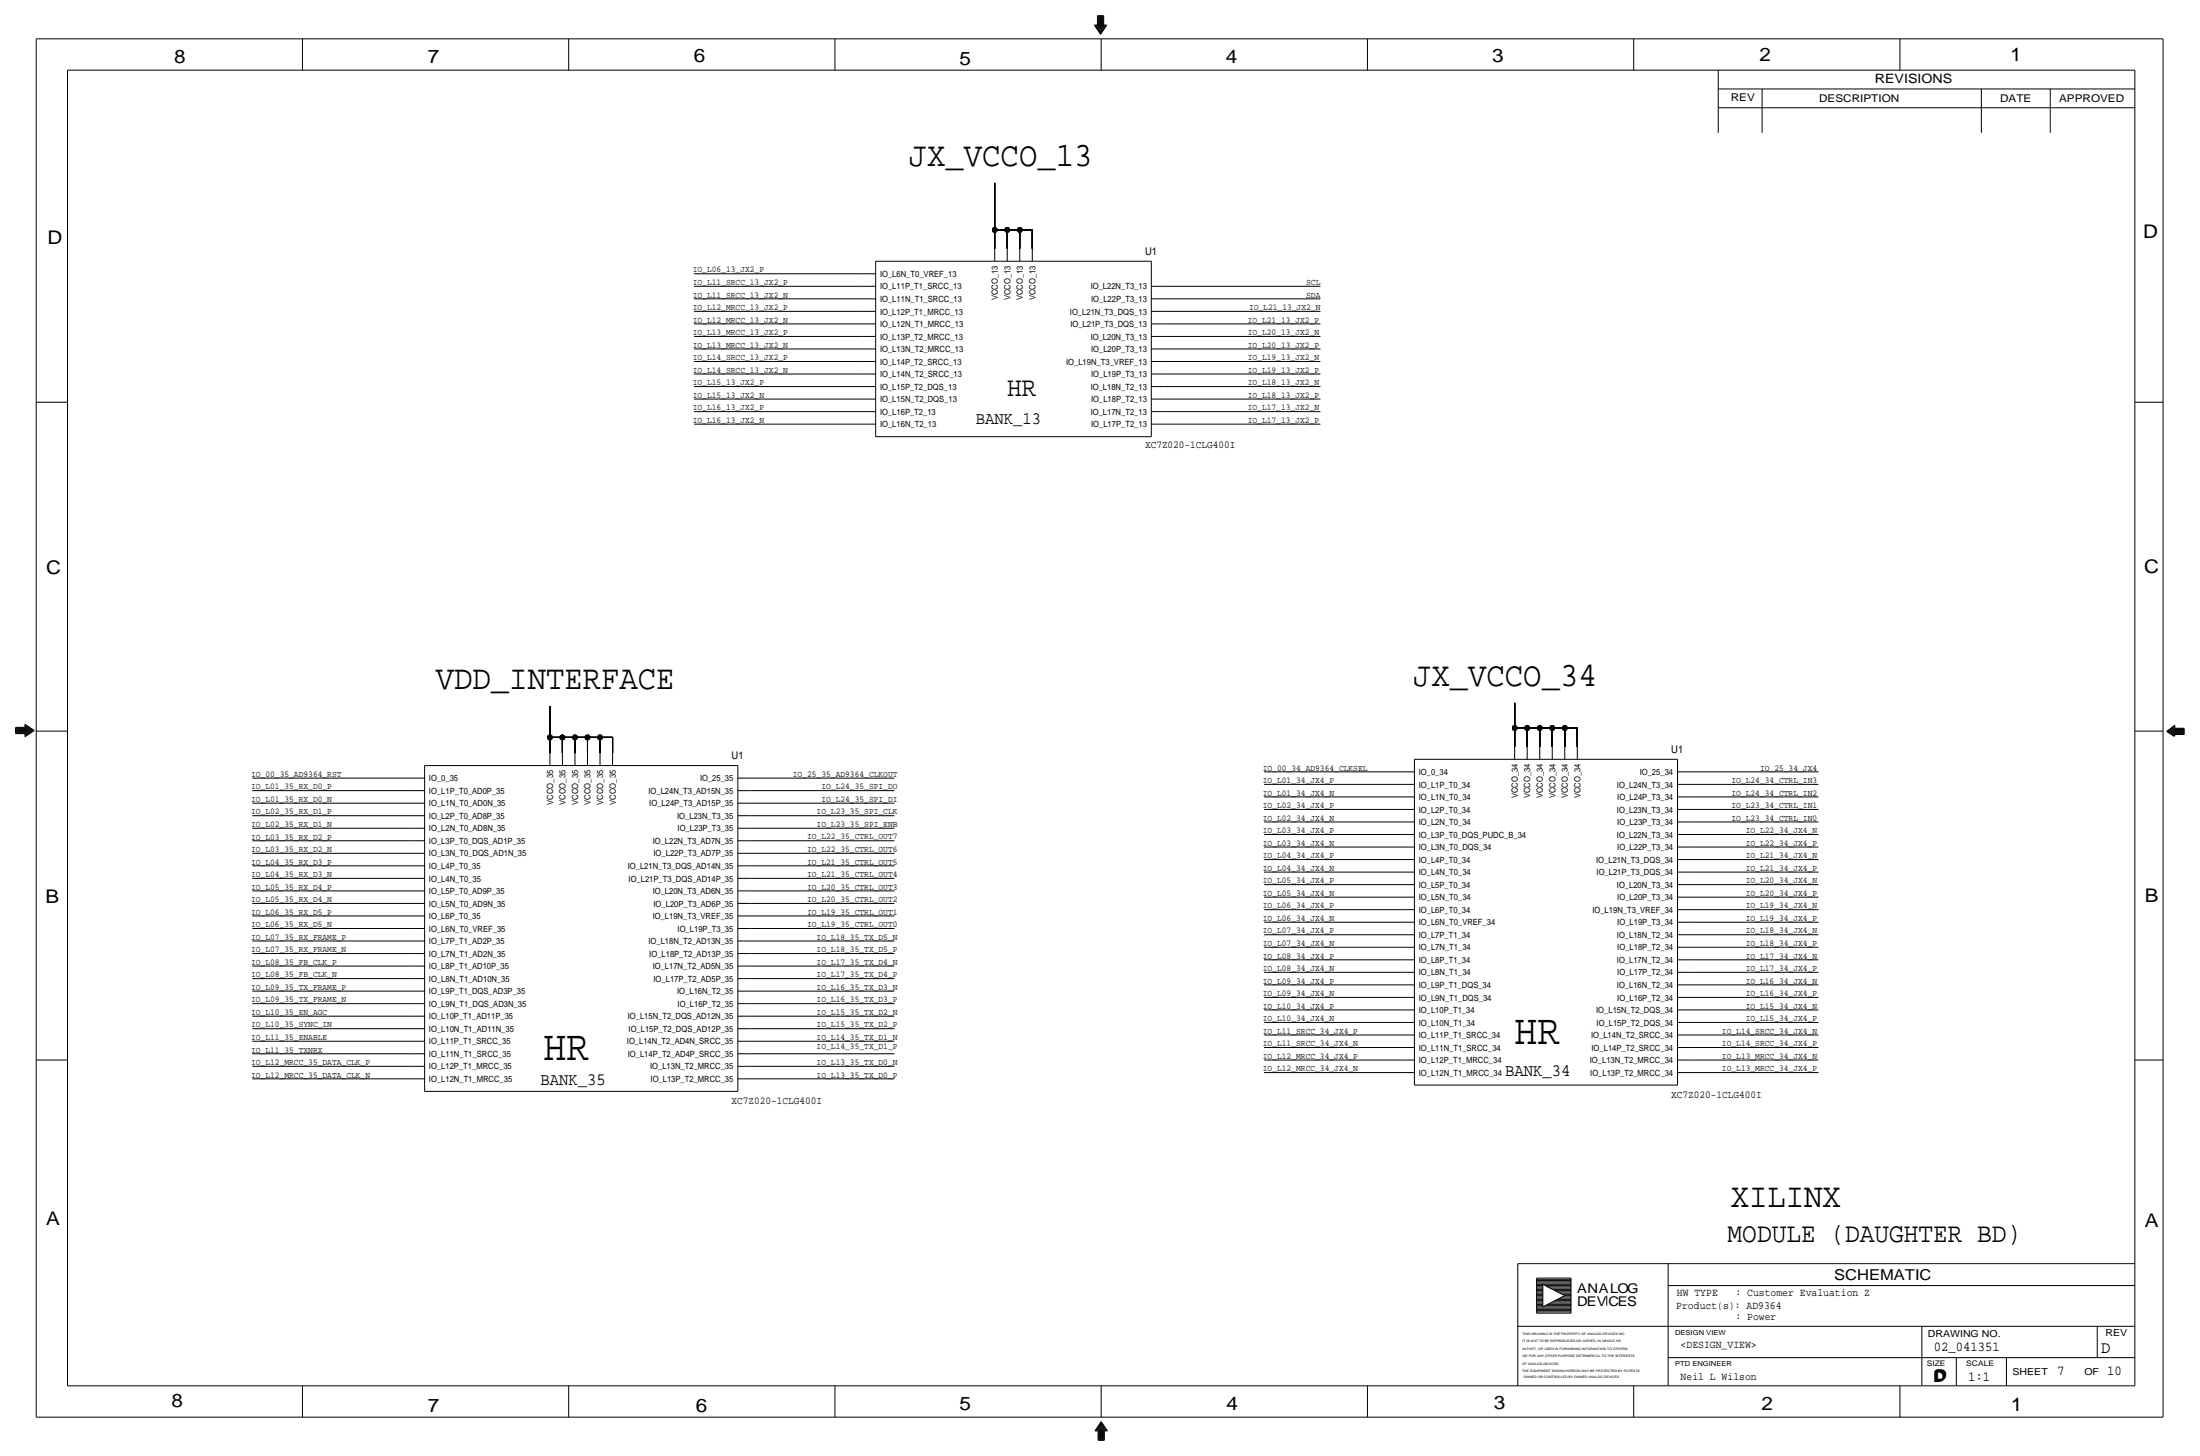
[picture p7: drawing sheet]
<svg xmlns="http://www.w3.org/2000/svg" width="892mm" height="590mm" viewBox="0 0 892 590" stroke-linecap="round" stroke-linejoin="round" font-family="sans-serif">
<!-- layer: Nets -->
<g fill="none" stroke="#000" stroke-width=".41">
<path d="M403.3 74.2v19zM403.3 93.2v7.6zM403.3 93.2h5.1zM408.4 93.2v7.6zM408.4 93.2h5.1zM413.5 93.2v7.6zM413.5 93.2h5zM418.5 93.2v7.6zM281.4 111h68.6zM281.4 116.1h68.6zM471.9 116.1h63.5zM281.4 121.2h68.6z"/>
<path d="M281.4 131.3h68.6zM281.4 126.2h68.6zM281.4 136.4h68.6zM471.9 136.4h63.5zM471.9 126.2h63.5zM471.9 131.3h63.5zM471.9 121.2h63.5zM281.4 141.5h68.6zM281.4 151.6h68.6zM281.4 146.6h68.6zM281.4 156.7h68.6zM471.9 156.7h63.5z"/>
<path d="M471.9 146.6h63.5zM471.9 151.6h63.5zM471.9 141.5h63.5zM281.4 161.8h68.6zM281.4 172h68.6zM281.4 166.9h68.6zM471.9 166.9h63.5zM471.9 172h63.5zM471.9 161.8h63.5zM223 286.3v12.7zM223 299v6.3zM223 299h5z"/>
<path d="M228 299h5.1zM228 299v6.3zM233.1 299v6.3zM233.1 299h5.1zM238.2 299h5.1zM238.2 299v6.3zM243.3 299v6.3zM243.3 299h5.1zM248.4 299v6.3zM614.1 295.1h5.1zM614.1 285v10.1zM614.1 295.1v7.7z"/>
<path d="M619.2 295.1v7.7zM619.2 295.1h5.1zM624.3 295.1v7.7zM624.3 295.1h5.1zM629.4 295.1v7.7zM629.4 295.1h5zM634.4 295.1v7.7zM634.4 295.1h5.1zM639.5 295.1v7.7zM102.3 315.5h64.8zM304.2 315.5h58.5zM512.5 318h55.9z"/>
<path d="M512.5 312.9h55.9zM685.2 312.9h52.1zM685.2 318h52.1zM102.3 330.7h64.8zM102.3 335.8h64.8zM102.3 325.6h64.8zM102.3 320.5h64.8zM304.2 320.5h58.5zM304.2 325.6h58.5zM304.2 330.7h58.5zM304.2 335.8h58.5zM512.5 323.1h55.9z"/>
<path d="M512.5 333.2h55.9zM512.5 328.2h55.9zM512.5 338.3h55.9zM685.2 338.3h52.1zM685.2 323.1h52.1zM685.2 328.2h52.1zM685.2 333.2h52.1zM102.3 356.1h64.8zM102.3 351h64.8zM102.3 345.9h64.8zM102.3 340.9h64.8zM304.2 340.9h58.5z"/>
<path d="M304.2 345.9h58.5zM304.2 351h58.5zM304.2 356.1h58.5zM512.5 343.4h55.9zM512.5 353.6h55.9zM512.5 348.5h55.9zM512.5 358.6h55.9zM685.2 358.6h52.1zM685.2 348.5h52.1zM685.2 353.6h52.1zM685.2 343.4h52.1zM102.3 371.3h64.8z"/>
<path d="M102.3 361.2h64.8zM102.3 376.4h64.8zM102.3 366.3h64.8zM304.2 361.2h58.5zM304.2 366.3h58.5zM304.2 371.3h58.5zM304.2 376.4h58.5zM512.5 363.7h55.9zM512.5 373.9h55.9zM512.5 368.8h55.9zM512.5 379h55.9zM685.2 379h52.1z"/>
<path d="M685.2 368.8h52.1zM685.2 373.9h52.1zM685.2 363.7h52.1zM102.3 396.7h64.8zM102.3 386.6h64.8zM102.3 391.7h64.8zM102.3 381.5h64.8zM304.2 381.5h58.5zM304.2 386.6h58.5zM304.2 391.7h58.5zM304.2 396.7h58.5zM512.5 384h55.9z"/>
<path d="M512.5 394.2h55.9zM512.5 389.1h55.9zM512.5 399.3h55.9zM685.2 399.3h52.1zM685.2 389.1h52.1zM685.2 394.2h52.1zM685.2 384h52.1zM102.3 417.1h64.8zM102.3 412h64.8zM102.3 406.9h64.8zM102.3 401.8h64.8zM304.2 401.8h58.5z"/>
<path d="M304.2 406.9h58.5zM304.2 412h58.5zM304.2 417.1h58.5zM512.5 404.4h55.9zM512.5 414.5h55.9zM512.5 409.4h55.9zM512.5 419.6h55.9zM685.2 419.6h52.1zM685.2 409.4h52.1zM685.2 414.5h52.1zM685.2 404.4h52.1zM102.3 437.4h64.8z"/>
<path d="M102.3 432.3h64.8zM102.3 427.2h64.8zM102.3 422.1h64.8zM304.2 422.1h58.5zM304.2 427.2h58.5zM304.2 432.3h58.5zM304.2 437.4h58.5zM512.5 424.7h55.9zM512.5 434.8h55.9zM512.5 429.8h55.9zM685.2 429.8h52.1zM685.2 434.8h52.1z"/>
<path d="M685.2 424.7h52.1z"/>
</g>
<g fill="#000" stroke="#000" stroke-width=".41">
<circle cx="403.3" cy="93.2" r="1.07"/>
<circle cx="408.4" cy="93.2" r="1.07"/>
<circle cx="413.5" cy="93.2" r="1.07"/>
<circle cx="223" cy="299" r="1.07"/>
<circle cx="228" cy="299" r="1.07"/>
<circle cx="233.1" cy="299" r="1.07"/>
<circle cx="238.2" cy="299" r="1.07"/>
<circle cx="243.3" cy="299" r="1.07"/>
<circle cx="614.1" cy="295.1" r="1.07"/>
<circle cx="619.2" cy="295.1" r="1.07"/>
<circle cx="624.3" cy="295.1" r="1.07"/>
<circle cx="629.4" cy="295.1" r="1.07"/>
<circle cx="634.4" cy="295.1" r="1.07"/>
</g>
<!-- layer: Components -->
<g fill="none" stroke="#000" stroke-width=".41">
<path d="M350 116.1h5zM350 111h5zM355 105.9h111.8zM355 105.9v71.1zM403.3 100.8v5.1zM408.4 100.8v5.1zM413.5 100.8v5.1zM418.5 100.8v5.1zM466.8 105.9v71.1zM466.8 116.1h5.1zM350 136.4h5zM350 131.3h5z"/>
<path d="M350 126.2h5zM350 121.2h5zM466.8 121.2h5.1zM466.8 126.2h5.1zM466.8 131.3h5.1zM466.8 136.4h5.1zM350 156.7h5zM350 151.6h5zM350 146.6h5zM350 141.5h5zM466.8 141.5h5.1zM466.8 146.6h5.1z"/>
<path d="M466.8 151.6h5.1zM466.8 156.7h5.1zM350 172h5zM350 166.9h5zM350 161.8h5zM355 177h111.8zM466.8 161.8h5.1zM466.8 166.9h5.1zM466.8 172h5.1zM167.1 315.5h5.1zM172.2 310.4h127zM172.2 310.4v132.1z"/>
<path d="M223 305.3v5.1zM228 305.3v5.1zM233.1 305.3v5.1zM238.2 305.3v5.1zM243.3 305.3v5.1zM248.4 305.3v5.1zM299.2 310.4v132.1zM299.2 315.5h5zM568.4 318h5.1zM568.4 312.9h5.1zM573.5 307.8h106.7zM573.5 307.8v132.1z"/>
<path d="M614.1 302.8v5zM619.2 302.8v5zM624.3 302.8v5zM629.4 302.8v5zM634.4 302.8v5zM639.5 302.8v5zM680.2 307.8v132.1zM680.2 312.9h5zM680.2 318h5zM167.1 335.8h5.1zM167.1 330.7h5.1zM167.1 325.6h5.1z"/>
<path d="M167.1 320.5h5.1zM299.2 320.5h5zM299.2 325.6h5zM299.2 330.7h5zM299.2 335.8h5zM568.4 338.3h5.1zM568.4 333.2h5.1zM568.4 328.2h5.1zM568.4 323.1h5.1zM680.2 323.1h5zM680.2 328.2h5zM680.2 333.2h5z"/>
<path d="M680.2 338.3h5zM167.1 356.1h5.1zM167.1 351h5.1zM167.1 345.9h5.1zM167.1 340.9h5.1zM299.2 340.9h5zM299.2 345.9h5zM299.2 351h5zM299.2 356.1h5zM568.4 358.6h5.1zM568.4 353.6h5.1zM568.4 348.5h5.1z"/>
<path d="M568.4 343.4h5.1zM680.2 343.4h5zM680.2 348.5h5zM680.2 353.6h5zM680.2 358.6h5zM167.1 376.4h5.1zM167.1 371.3h5.1zM167.1 366.3h5.1zM167.1 361.2h5.1zM299.2 361.2h5zM299.2 366.3h5zM299.2 371.3h5z"/>
<path d="M299.2 376.4h5zM568.4 379h5.1zM568.4 373.9h5.1zM568.4 368.8h5.1zM568.4 363.7h5.1zM680.2 363.7h5zM680.2 368.8h5zM680.2 373.9h5zM680.2 379h5zM167.1 396.7h5.1zM167.1 391.7h5.1zM167.1 386.6h5.1z"/>
<path d="M167.1 381.5h5.1zM299.2 381.5h5zM299.2 386.6h5zM299.2 391.7h5zM299.2 396.7h5zM568.4 399.3h5.1zM568.4 394.2h5.1zM568.4 389.1h5.1zM568.4 384h5.1zM680.2 384h5zM680.2 389.1h5zM680.2 394.2h5z"/>
<path d="M680.2 399.3h5zM167.1 417.1h5.1zM167.1 412h5.1zM167.1 406.9h5.1zM167.1 401.8h5.1zM299.2 401.8h5zM299.2 406.9h5zM299.2 412h5zM299.2 417.1h5zM568.4 419.6h5.1zM568.4 414.5h5.1zM568.4 409.4h5.1z"/>
<path d="M568.4 404.4h5.1zM680.2 404.4h5zM680.2 409.4h5zM680.2 414.5h5zM680.2 419.6h5zM167.1 437.4h5.1zM167.1 432.3h5.1zM167.1 427.2h5.1zM167.1 422.1h5.1zM299.2 422.1h5zM299.2 427.2h5zM299.2 432.3h5z"/>
<path d="M299.2 437.4h5zM568.4 434.8h5.1zM568.4 429.8h5.1zM568.4 424.7h5.1zM573.5 439.9h106.7zM680.2 424.7h5zM680.2 429.8h5zM680.2 434.8h5zM172.2 442.5h127z"/>
</g>
<!-- layer: Page Border and Title Block -->
<g fill="none" stroke="#000" stroke-width=".41">
<path d="M14.7 15.7v558.8zM14.7 15.7h862.3zM122.6 15.7v12.7zM230.6 15.7v12.7zM338.5 15.7v12.7zM443.7 10.2h1.3zM443.7 10.2l2.5 3.8zM444.2 10.4h1zM444.2 10.4l2 3.1zM444.7 10.7l1.5 2.3zM444.7 10.7h.8zM445 6.4h2.5z"/>
<path d="M445 6.4v3.8zM445.2 6.6v3.8zM445.2 6.6h2zM445.2 10.9h.5zM445.2 10.9l1 1.5zM445.5 6.9v3.8zM445.5 6.9h1.5zM445.7 11.2l.5 .7zM445.7 11.2h.3zM445.7 7.1v3.8zM445.7 7.1h1zM446 7.4v3.8z"/>
<path d="M446 7.4h.5zM446.2 7.6v4.1zM446.5 11.2h.2zM446.5 7.4v3.8zM446.5 15.7v12.7zM446.7 10.9h.5zM446.7 11.2l-.5 .7zM446.7 7.1v3.8zM447 10.7h.8zM447 6.9v3.8zM447.2 10.4h1.1zM447.2 6.6v3.8z"/>
<path d="M447.2 10.9l-1 1.5zM447.5 10.2h1.3zM447.5 6.4v3.8zM447.8 10.7l-1.6 2.3zM448.3 10.4l-2.1 3.1zM448.8 10.2l-2.6 3.8zM554.4 15.7v12.7zM662.4 15.7v12.7zM770.3 15.7v12.7zM877 15.7v558.8zM27.4 28.4h838.2zM27.4 28.4v533.4z"/>
<path d="M696.7 36.1h168.9zM696.7 28.4v25.4zM714.5 36.1v17.7zM803.4 36.1v17.7zM831.3 36.1v17.7zM865.6 28.4v533.4zM696.7 43.7h168.9zM14.7 163.1h12.7zM865.6 163.1h11.4zM6.3 294.9h3.8zM6.3 294.9v2.5zM6.3 297.4h3.8z"/>
<path d="M6.6 297.2h3.8zM6.6 295.1v2.1zM6.6 295.1h3.8zM6.8 295.4v1.5zM6.8 295.4h3.8zM6.8 296.9h3.8zM7.1 296.7h3.8zM7.1 295.7v1zM7.1 295.7h3.8zM7.3 296.4h3.8zM7.3 295.9v.5zM7.3 295.9h3.8z"/>
<path d="M7.6 296.2h4zM10.1 297.4v1.3zM10.1 298.7l3.8-2.5zM10.1 293.6v1.3zM10.1 293.6l3.8 2.6zM10.4 298.2l3-2zM10.4 297.2v1zM10.4 294.1v1zM10.4 294.1l3 2.1zM10.6 297.7l2.3-1.5zM10.6 296.9v.8zM10.6 294.6v.8z"/>
<path d="M10.6 294.6l2.3 1.6zM10.9 295.1v.6zM10.9 295.1l1.5 1.1zM10.9 296.7v.5zM10.9 297.2l1.5-1zM11.1 296.7l.8-.5zM11.1 295.7v.2zM11.1 295.7l.8 .5zM11.1 296.4v.3zM14.7 296.4h12.7zM865.6 296.4h11.4zM878.5 296.5l3-2z"/>
<path d="M878.5 296.5l3 2.1zM878.7 296.5l3.1-2.5zM878.7 296.5l3.1 1.8zM879 296.5l2.3 1.5zM879 296.5l2.3-1.5zM879.5 296.5l1.5-1zM879.5 296.5l1.5 1zM880 296.5l.8-.5zM880 296.5l.8 .5zM880.3 296.5h4zM880.8 296.8h3.8zM880.8 296.3h3.8z"/>
<path d="M880.8 296v.3zM880.8 296.8v.2zM881 297h3.8zM881 296h3.8zM881 295.5v.5zM881 297v.5zM881.3 295.8h3.8zM881.3 295v.8zM881.3 297.3v.7zM881.3 297.3h3.8zM881.5 295.5h3.8zM881.5 294.5v1z"/>
<path d="M881.5 297.5v1.1zM881.5 297.5h3.8zM881.8 297.8h3.8zM881.8 297.8v.5zM881.8 294v1.2zM881.8 295.2h3.8zM884.6 296.3v.5zM884.8 296v1zM885.1 295.8v1.5zM885.3 295.5v2zM885.6 295.2v2.6zM14.7 429.8h12.7z"/>
<path d="M865.6 429.8h11.4zM615.4 512.3v49.5zM615.4 512.3h250.2zM623 518.2h14zM623 518.7h14zM623 519.7h14zM623 519.2h14zM623 518.2v14.2zM637 518.2v14.2zM676.4 512.3v49.5zM615.4 537.7h250.2zM623 528.3h2.6z"/>
<path d="M623 529.3h2.6zM623 529.8h14zM623 520.7h14zM623 532.4h14zM623 531.9h14zM623 531.4h14zM623 530.4h14zM623 530.9h14zM623 526.3h2.6zM623 525.3h2.6zM623 527.3h2.6zM623 525.8h2.6z"/>
<path d="M623 527.8h2.6zM623 528.8h2.6zM623 526.8h2.6zM623 523.2h2.6zM623 524.8h2.6zM623 523.7h2.6zM623 522.7h2.6zM623 524.3h2.6zM623 521.7h2.6zM623 521.2h2.6zM623 522.2h2.6zM623 520.2h14z"/>
<path d="M625.6 529.8l8.8-4.5zM625.6 520.7v9.1zM625.6 520.7l8.8 4.6zM626.6 529.3h10.4zM626.6 521.2h10.4zM627.3 521.7h9.7zM627.6 528.8h9.4zM628.3 522.2h8.7zM628.6 528.3h8.4zM629.6 527.8h7.4zM629.6 522.7h7.4zM630.4 527.3h6.6z"/>
<path d="M630.4 523.2h6.6zM631.4 523.7h5.6zM631.4 526.8h5.6zM632.4 526.3h4.6zM632.4 524.3h4.6zM633.4 525.8h3.6zM633.4 524.8h3.6zM634.4 525.3h2.6zM651.5 525.3v4zM676.4 521.2h189.2zM779.2 537.7v23.9zM850.3 537.7v12.7z"/>
<path d="M676.4 550.4h189.2zM793.2 550.4v11.2zM813.5 550.4v11.4zM14.7 574.5h862.3zM27.4 561.8h838.2zM122.6 561.8v12.7zM230.6 561.8v12.7zM338.5 561.8v12.7zM444.4 579.9h1.1zM445 579.6h.7zM445.5 579.9v3.8zM445.5 579.4h.5z"/>
<path d="M445.7 579.6v3.8zM446 579.1h.2zM446 579.4v3.8zM446.2 579.1v3.8zM446.5 576.8l-2.1 3.1zM446.5 577.9l-1 1.5zM446.5 561.8v12.7zM446.5 576.3l-2.6 3.8zM446.5 576.8l2 3.1zM446.5 577.3l1.5 2.3zM446.5 578.6v4.1zM446.5 578.4l.5 .7z"/>
<path d="M446.5 577.9l1 1.5zM446.5 577.3l-1.5 2.3zM446.5 578.4l-.5 .7zM446.5 576.3l2.5 3.8zM446.7 579.1h.3zM446.7 579.1v3.8zM447 579.4h.5zM447 579.4v3.8zM447.2 579.6v3.8zM447.2 579.6h.8zM447.5 579.9v3.8zM447.5 579.9h1z"/>
<path d="M554.4 561.8v12.7zM662.4 561.8v12.7zM770.3 561.8v12.7zM443.9 580.1h1.3zM445.2 583.9h2.6zM445.2 580.1v3.8zM445.5 583.7h2zM445.7 583.4h1.5zM446 583.2h1zM446.2 582.9h.5zM447.8 580.1v3.8zM447.8 580.1h1.2z"/>
</g>
<g font-size="17.4">
<text x="614.1" y="423.4">HR</text>
<text x="220.4" y="429.8">HR</text>
</g>
<g font-size="13.9">
<text x="368.5" y="67.3">JX_VCCO_13</text>
<text x="176.7" y="279.4">VDD_INTERFACE</text>
<text x="573" y="278.1">JX_VCCO_34</text>
<text x="701.8" y="489.5">XILINX</text>
</g>
<g font-size="11.1">
<text x="408.4" y="160.5">HR</text>
<text x="700.5" y="503.4">MODULE (DAUGHTER BD)</text>
</g>
<g font-size="7.6">
<text x="70.6" y="25.4">8</text>
<text x="173.4" y="25.4">7</text>
<text x="281.4" y="25.1">6</text>
<text x="389.1" y="26.2">5</text>
<text x="497" y="25.4">4</text>
<text x="605" y="25.1">3</text>
<text x="713.4" y="24.9">2</text>
<text x="815" y="24.9">1</text>
<text x="19.3" y="98.8">D</text>
<text x="868.9" y="96.5">D</text>
<text x="18.8" y="232.7">C</text>
<text x="869.4" y="232.1">C</text>
<text x="869.6" y="365.8">B</text>
<text x="18.5" y="366">B</text>
<text x="18.8" y="496.8">A</text>
<text x="869.6" y="497.6">A</text>
<text x="69.6" y="570.5">8</text>
<text x="173.4" y="572.3">7</text>
<text x="282.2" y="572.3">6</text>
<text x="389.1" y="571.7">5</text>
<text x="497.3" y="571.5">4</text>
<text x="605.7" y="571.2">3</text>
<text x="714.2" y="571.5">2</text>
<text x="815.3" y="572">1</text>
</g>
<g font-size="7.1">
<text x="395.7" y="172">BANK_13</text>
<text x="610.3" y="436.1">BANK_34</text>
<text x="219.2" y="439.9">BANK_35</text>
</g>
<text font-size="7" x="851.9" y="548.4">D</text>
<g font-size="6.1">
<text x="743.7" y="518.9">SCHEMATIC</text>
<text x="783.8" y="560.3">D</text>
<text x="784.3" y="559.8">D</text>
</g>
<g font-size="5.6">
<text x="784" y="547.9">02_041351</text>
<text x="834.1" y="557.5">7</text>
<text x="854.4" y="557.5">10</text>
<text x="798" y="560.1">1:1</text>
</g>
<g font-size="5.4">
<text x="639.5" y="524.2">ANALOG</text>
<text x="639.5" y="529.3">DEV</text>
<text x="652.1" y="529.3">CES</text>
</g>
<text font-size="5.2" x="760.2" y="33.5">REVISIONS</text>
<g font-size="4.4">
<text x="679.9" y="525.5">HW TYPE</text>
<text x="703.6" y="525.5">: Customer Evaluation Z</text>
<text x="679.7" y="530.9">Product(s): AD9364</text>
<text x="703.6" y="535.2">: Power</text>
<text x="681.4" y="546.6">&lt;DESIGN_VIEW&gt;</text>
<text x="681.4" y="559.3">Neil L Wilson</text>
</g>
<g font-size="4.3">
<text x="701.8" y="41.1">REV</text>
<text x="737.6" y="41.4">DESCRIPTION</text>
<text x="811" y="41.4">DATE</text>
<text x="834.8" y="41.4">APPROVED</text>
<text x="464.3" y="103.4">U1</text>
<text x="464.3" y="181.6">XC7Z020-1CLG400I</text>
<text x="677.6" y="305.3">U1</text>
<text x="296.6" y="307.8">U1</text>
<text x="296.6" y="447.5">XC7Z020-1CLG400I</text>
<text x="677.6" y="445">XC7Z020-1CLG400I</text>
</g>
<g font-size="3.9">
<text x="781.6" y="542.1">DRAWING NO.</text>
<text x="853.6" y="541.8">REV</text>
<text x="816" y="557.4">SHEET</text>
<text x="845.1" y="557.5">OF</text>
</g>
<g font-size="3.6">
<text x="280.9" y="110.5">IO_L06_13_JX2_P</text>
<text x="280.9" y="115.6">IO_L11_SRCC_13_JX2_P</text>
<text x="529.6" y="115.6">SCL</text>
<text x="280.9" y="125.7">IO_L12_MRCC_13_JX2_P</text>
<text x="280.9" y="120.6">IO_L11_SRCC_13_JX2_N</text>
<text x="506.4" y="125.7">IO_L21_13_JX2_N</text>
<text x="529.6" y="120.6">SDA</text>
<text x="280.9" y="130.8">IO_L12_MRCC_13_JX2_N</text>
<text x="505.9" y="130.8">IO_L21_13_JX2_P</text>
<text x="280.9" y="135.9">IO_L13_MRCC_13_JX2_P</text>
<text x="505.9" y="135.9">IO_L20_13_JX2_N</text>
<text x="280.9" y="141">IO_L13_MRCC_13_JX2_N</text>
<text x="505.9" y="141">IO_L20_13_JX2_P</text>
<text x="280.9" y="146">IO_L14_SRCC_13_JX2_P</text>
<text x="505.9" y="146.1">IO_L19_13_JX2_N</text>
<text x="280.9" y="151.1">IO_L14_SRCC_13_JX2_N</text>
<text x="505.9" y="151.1">IO_L19_13_JX2_P</text>
<text x="280.9" y="161.3">IO_L15_13_JX2_N</text>
<text x="280.9" y="156.2">IO_L15_13_JX2_P</text>
<text x="505.9" y="161.3">IO_L18_13_JX2_P</text>
<text x="505.9" y="156.2">IO_L18_13_JX2_N</text>
<text x="280.9" y="166.4">IO_L16_13_JX2_P</text>
<text x="505.9" y="166.4">IO_L17_13_JX2_N</text>
<text x="280.9" y="171.4">IO_L16_13_JX2_N</text>
<text x="505.9" y="171.4">IO_L17_13_JX2_P</text>
<text x="101.8" y="314.9">IO_00_35_AD9364_RST</text>
<text x="321.4" y="314.9">IO_25_35_AD9364_CLKOUT</text>
<text x="512" y="317.5">IO_L01_34_JX4_P</text>
<text x="512" y="312.4">IO_00_34_AD9364_CLKSEL</text>
<text x="702" y="317.5">IO_L24_34_CTRL_IN3</text>
<text x="713.6" y="312.4">IO_25_34_JX4</text>
<text x="101.8" y="320">IO_L01_35_RX_D0_P</text>
<text x="333" y="320">IO_L24_35_SPI_DO</text>
<text x="512" y="322.6">IO_L01_34_JX4_N</text>
<text x="702" y="322.6">IO_L24_34_CTRL_IN2</text>
<text x="101.8" y="325.1">IO_L01_35_RX_D0_N</text>
<text x="333" y="325.1">IO_L24_35_SPI_DI</text>
<text x="512" y="327.6">IO_L02_34_JX4_P</text>
<text x="702" y="327.6">IO_L23_34_CTRL_IN1</text>
<text x="101.8" y="335.3">IO_L02_35_RX_D1_N</text>
<text x="101.8" y="330.2">IO_L02_35_RX_D1_P</text>
<text x="331.1" y="330.2">IO_L23_35_SPI_CLK</text>
<text x="331.1" y="335.3">IO_L23_35_SPI_ENB</text>
<text x="512" y="332.7">IO_L02_34_JX4_N</text>
<text x="702" y="332.7">IO_L23_34_CTRL_IN0</text>
<text x="101.8" y="340.4">IO_L03_35_RX_D2_P</text>
<text x="327.2" y="340.4">IO_L22_35_CTRL_OUT7</text>
<text x="512" y="337.8">IO_L03_34_JX4_P</text>
<text x="707.8" y="337.8">IO_L22_34_JX4_N</text>
<text x="101.8" y="345.4">IO_L03_35_RX_D2_N</text>
<text x="327.2" y="345.4">IO_L22_35_CTRL_OUT6</text>
<text x="512" y="348">IO_L04_34_JX4_P</text>
<text x="512" y="342.9">IO_L03_34_JX4_N</text>
<text x="707.8" y="342.9">IO_L22_34_JX4_P</text>
<text x="707.8" y="348">IO_L21_34_JX4_N</text>
<text x="101.8" y="350.5">IO_L04_35_RX_D3_P</text>
<text x="327.2" y="350.5">IO_L21_35_CTRL_OUT5</text>
<text x="512" y="353.1">IO_L04_34_JX4_N</text>
<text x="707.8" y="353.1">IO_L21_34_JX4_P</text>
<text x="101.8" y="355.6">IO_L04_35_RX_D3_N</text>
<text x="327.2" y="355.6">IO_L21_35_CTRL_OUT4</text>
<text x="512" y="358.1">IO_L05_34_JX4_P</text>
<text x="707.8" y="358.1">IO_L20_34_JX4_N</text>
<text x="101.8" y="360.7">IO_L05_35_RX_D4_P</text>
<text x="101.8" y="365.8">IO_L05_35_RX_D4_N</text>
<text x="327.2" y="360.7">IO_L20_35_CTRL_OUT3</text>
<text x="327.2" y="365.8">IO_L20_35_CTRL_OUT2</text>
<text x="512" y="363.2">IO_L05_34_JX4_N</text>
<text x="707.8" y="363.2">IO_L20_34_JX4_P</text>
<text x="101.8" y="370.8">IO_L06_35_RX_D5_P</text>
<text x="327.2" y="370.8">IO_L19_35_CTRL_OUT1</text>
<text x="512" y="368.3">IO_L06_34_JX4_P</text>
<text x="707.8" y="368.3">IO_L19_34_JX4_N</text>
<text x="101.8" y="375.9">IO_L06_35_RX_D5_N</text>
<text x="327.2" y="375.9">IO_L19_35_CTRL_OUT0</text>
<text x="512" y="373.4">IO_L06_34_JX4_N</text>
<text x="707.8" y="373.4">IO_L19_34_JX4_P</text>
<text x="101.8" y="381">IO_L07_35_RX_FRAME_P</text>
<text x="331.1" y="381">IO_L18_35_TX_D5_N</text>
<text x="512" y="383.5">IO_L07_34_JX4_N</text>
<text x="512" y="378.5">IO_L07_34_JX4_P</text>
<text x="707.8" y="378.5">IO_L18_34_JX4_N</text>
<text x="707.8" y="383.5">IO_L18_34_JX4_P</text>
<text x="101.8" y="386.1">IO_L07_35_RX_FRAME_N</text>
<text x="331.1" y="386.1">IO_L18_35_TX_D5_P</text>
<text x="512" y="388.6">IO_L08_34_JX4_P</text>
<text x="707.8" y="388.6">IO_L17_34_JX4_N</text>
<text x="101.8" y="391.2">IO_L08_35_FB_CLK_P</text>
<text x="331.1" y="391.2">IO_L17_35_TX_D4_N</text>
<text x="512" y="393.7">IO_L08_34_JX4_N</text>
<text x="707.8" y="393.7">IO_L17_34_JX4_P</text>
<text x="101.8" y="401.3">IO_L09_35_TX_FRAME_P</text>
<text x="101.8" y="396.2">IO_L08_35_FB_CLK_N</text>
<text x="331.1" y="396.2">IO_L17_35_TX_D4_P</text>
<text x="331.1" y="401.3">IO_L16_35_TX_D3_N</text>
<text x="512" y="398.8">IO_L09_34_JX4_P</text>
<text x="707.8" y="398.8">IO_L16_34_JX4_N</text>
<text x="101.8" y="406.4">IO_L09_35_TX_FRAME_N</text>
<text x="331.1" y="406.4">IO_L16_35_TX_D3_P</text>
<text x="512" y="403.9">IO_L09_34_JX4_N</text>
<text x="707.8" y="403.9">IO_L16_34_JX4_P</text>
<text x="101.8" y="411.5">IO_L10_35_EN_AGC</text>
<text x="331.1" y="411.5">IO_L15_35_TX_D2_N</text>
<text x="512" y="408.9">IO_L10_34_JX4_P</text>
<text x="707.8" y="408.9">IO_L15_34_JX4_N</text>
<text x="101.8" y="416.6">IO_L10_35_SYNC_IN</text>
<text x="331.1" y="416.6">IO_L15_35_TX_D2_P</text>
<text x="512" y="419.1">IO_L11_SRCC_34_JX4_P</text>
<text x="512" y="414">IO_L10_34_JX4_N</text>
<text x="698.2" y="419.1">IO_L14_SRCC_34_JX4_N</text>
<text x="707.8" y="414">IO_L15_34_JX4_P</text>
<text x="101.8" y="421.7">IO_L11_35_ENABLE</text>
<text x="331.1" y="421.7">IO_L14_35_TX_D1_N</text>
<text x="331.1" y="425.5">IO_L14_35_TX_D1_P</text>
<text x="512" y="424.2">IO_L11_SRCC_34_JX4_N</text>
<text x="698.2" y="424.2">IO_L14_SRCC_34_JX4_P</text>
<text x="101.8" y="431.8">IO_L12_MRCC_35_DATA_CLK_P</text>
<text x="101.8" y="426.7">IO_L11_35_TXNRX</text>
<text x="331.1" y="431.8">IO_L13_35_TX_D0_N</text>
<text x="512" y="429.3">IO_L12_MRCC_34_JX4_P</text>
<text x="698.2" y="429.3">IO_L13_MRCC_34_JX4_N</text>
<text x="101.8" y="436.9">IO_L12_MRCC_35_DATA_CLK_N</text>
<text x="331.1" y="436.9">IO_L13_35_TX_D0_P</text>
<text x="512" y="434.4">IO_L12_MRCC_34_JX4_N</text>
<text x="698.2" y="434.4">IO_L13_MRCC_34_JX4_P</text>
</g>
<g font-size="3.5">
<text x="356.8" y="112.3">IO_L6N_T0_VREF_13</text>
<text x="356.8" y="117.3">IO_L11P_T1_SRCC_13</text>
<text x="442.2" y="117.3">IO_L22N_T3_13</text>
<text x="356.8" y="122.4">IO_L11N_T1_SRCC_13</text>
<text x="404.6" y="121.8" transform="rotate(-90 404.6 121.8)">VCCO_13</text>
<text x="409.7" y="121.8" transform="rotate(-90 409.7 121.8)">VCCO_13</text>
<text x="414.7" y="121.8" transform="rotate(-90 414.7 121.8)">VCCO_13</text>
<text x="419.8" y="121.8" transform="rotate(-90 419.8 121.8)">VCCO_13</text>
<text x="442.4" y="122.4">IO_L22P_T3_13</text>
<text x="356.8" y="127.5">IO_L12P_T1_MRCC_13</text>
<text x="433.8" y="127.5">IO_L21N_T3_DQS_13</text>
<text x="356.8" y="137.7">IO_L13P_T2_MRCC_13</text>
<text x="356.8" y="132.6">IO_L12N_T1_MRCC_13</text>
<text x="434" y="132.6">IO_L21P_T3_DQS_13</text>
<text x="442.2" y="137.7">IO_L20N_T3_13</text>
<text x="356.8" y="142.8">IO_L13N_T2_MRCC_13</text>
<text x="442.4" y="142.8">IO_L20P_T3_13</text>
<text x="356.8" y="147.8">IO_L14P_T2_SRCC_13</text>
<text x="432.3" y="147.8">IO_L19N_T3_VREF_13</text>
<text x="356.8" y="152.9">IO_L14N_T2_SRCC_13</text>
<text x="442.4" y="152.9">IO_L19P_T3_13</text>
<text x="356.8" y="158">IO_L15P_T2_DQS_13</text>
<text x="442.2" y="158">IO_L18N_T2_13</text>
<text x="356.8" y="163.1">IO_L15N_T2_DQS_13</text>
<text x="442.4" y="163.1">IO_L18P_T2_13</text>
<text x="356.8" y="173.2">IO_L16N_T2_13</text>
<text x="356.8" y="168.2">IO_L16P_T2_13</text>
<text x="442.2" y="168.2">IO_L17N_T2_13</text>
<text x="442.4" y="173.2">IO_L17P_T2_13</text>
<text x="173.9" y="316.7">IO_0_35</text>
<text x="283.8" y="316.7">IO_25_35</text>
<text x="575.3" y="314.2">IO_0_34</text>
<text x="664.8" y="314.2">IO_25_34</text>
<text x="173.9" y="321.8">IO_L1P_T0_AD0P_35</text>
<text x="262.9" y="321.8">IO_L24N_T3_AD15N_35</text>
<text x="575.3" y="319.3">IO_L1P_T0_34</text>
<text x="615.4" y="323.7" transform="rotate(-90 615.4 323.7)">VCCO_34</text>
<text x="620.5" y="323.7" transform="rotate(-90 620.5 323.7)">VCCO_34</text>
<text x="625.5" y="323.7" transform="rotate(-90 625.5 323.7)">VCCO_34</text>
<text x="630.6" y="323.7" transform="rotate(-90 630.6 323.7)">VCCO_34</text>
<text x="635.7" y="323.7" transform="rotate(-90 635.7 323.7)">VCCO_34</text>
<text x="640.8" y="323.7" transform="rotate(-90 640.8 323.7)">VCCO_34</text>
<text x="655.6" y="319.3">IO_L24N_T3_34</text>
<text x="173.9" y="326.9">IO_L1N_T0_AD0N_35</text>
<text x="224.2" y="326.2" transform="rotate(-90 224.2 326.2)">VCCO_35</text>
<text x="229.3" y="326.2" transform="rotate(-90 229.3 326.2)">VCCO_35</text>
<text x="234.4" y="326.2" transform="rotate(-90 234.4 326.2)">VCCO_35</text>
<text x="239.5" y="326.2" transform="rotate(-90 239.5 326.2)">VCCO_35</text>
<text x="244.6" y="326.2" transform="rotate(-90 244.6 326.2)">VCCO_35</text>
<text x="249.6" y="326.2" transform="rotate(-90 249.6 326.2)">VCCO_35</text>
<text x="263.3" y="326.9">IO_L24P_T3_AD15P_35</text>
<text x="575.3" y="329.4">IO_L2P_T0_34</text>
<text x="575.3" y="324.4">IO_L1N_T0_34</text>
<text x="655.6" y="329.4">IO_L23N_T3_34</text>
<text x="655.7" y="324.4">IO_L24P_T3_34</text>
<text x="173.9" y="332">IO_L2P_T0_AD8P_35</text>
<text x="274.6" y="332">IO_L23N_T3_35</text>
<text x="575.3" y="334.5">IO_L2N_T0_34</text>
<text x="655.7" y="334.5">IO_L23P_T3_34</text>
<text x="173.9" y="337.1">IO_L2N_T0_AD8N_35</text>
<text x="274.7" y="337.1">IO_L23P_T3_35</text>
<text x="575.3" y="339.6">IO_L3P_T0_DQS_PUDC_B_34</text>
<text x="655.6" y="339.6">IO_L22N_T3_34</text>
<text x="173.9" y="347.2">IO_L3N_T0_DQS_AD1N_35</text>
<text x="173.9" y="342.1">IO_L3P_T0_DQS_AD1P_35</text>
<text x="264.6" y="342.1">IO_L22N_T3_AD7N_35</text>
<text x="265" y="347.2">IO_L22P_T3_AD7P_35</text>
<text x="575.3" y="344.7">IO_L3N_T0_DQS_34</text>
<text x="655.7" y="344.7">IO_L22P_T3_34</text>
<text x="173.9" y="352.3">IO_L4P_T0_35</text>
<text x="254.5" y="352.2">IO_L21N_T3_DQS_AD14N_35</text>
<text x="575.3" y="349.8">IO_L4P_T0_34</text>
<text x="647.2" y="349.8">IO_L21N_T3_DQS_34</text>
<text x="173.9" y="357.4">IO_L4N_T0_35</text>
<text x="254.9" y="357.4">IO_L21P_T3_DQS_AD14P_35</text>
<text x="575.3" y="359.9">IO_L5P_T0_34</text>
<text x="575.3" y="354.8">IO_L4N_T0_34</text>
<text x="647.3" y="354.8">IO_L21P_T3_DQS_34</text>
<text x="655.6" y="359.9">IO_L20N_T3_34</text>
<text x="173.9" y="362.5">IO_L5P_T0_AD9P_35</text>
<text x="264.6" y="362.5">IO_L20N_T3_AD6N_35</text>
<text x="575.3" y="365">IO_L5N_T0_34</text>
<text x="655.7" y="365">IO_L20P_T3_34</text>
<text x="173.9" y="367.5">IO_L5N_T0_AD9N_35</text>
<text x="265" y="367.5">IO_L20P_T3_AD6P_35</text>
<text x="575.3" y="370.1">IO_L6P_T0_34</text>
<text x="645.6" y="370.1">IO_L19N_T3_VREF_34</text>
<text x="173.9" y="377.7">IO_L6N_T0_VREF_35</text>
<text x="173.9" y="372.6">IO_L6P_T0_35</text>
<text x="264.6" y="372.6">IO_L19N_T3_VREF_35</text>
<text x="274.7" y="377.7">IO_L19P_T3_35</text>
<text x="575.3" y="375.2">IO_L6N_T0_VREF_34</text>
<text x="655.7" y="375.2">IO_L19P_T3_34</text>
<text x="173.9" y="382.8">IO_L7P_T1_AD2P_35</text>
<text x="262.9" y="382.8">IO_L18N_T2_AD13N_35</text>
<text x="575.3" y="380.2">IO_L7P_T1_34</text>
<text x="655.6" y="380.2">IO_L18N_T2_34</text>
<text x="173.9" y="387.9">IO_L7N_T1_AD2N_35</text>
<text x="263.3" y="387.9">IO_L18P_T2_AD13P_35</text>
<text x="575.3" y="385.3">IO_L7N_T1_34</text>
<text x="655.7" y="385.3">IO_L18P_T2_34</text>
<text x="173.9" y="392.9">IO_L8P_T1_AD10P_35</text>
<text x="264.6" y="392.9">IO_L17N_T2_AD5N_35</text>
<text x="575.3" y="395.5">IO_L8N_T1_34</text>
<text x="575.3" y="390.4">IO_L8P_T1_34</text>
<text x="655.6" y="390.4">IO_L17N_T2_34</text>
<text x="655.7" y="395.5">IO_L17P_T2_34</text>
<text x="173.9" y="398">IO_L8N_T1_AD10N_35</text>
<text x="265" y="398">IO_L17P_T2_AD5P_35</text>
<text x="575.3" y="400.6">IO_L9P_T1_DQS_34</text>
<text x="655.6" y="400.6">IO_L16N_T2_34</text>
<text x="173.9" y="403.1">IO_L9P_T1_DQS_AD3P_35</text>
<text x="274.6" y="403.1">IO_L16N_T2_35</text>
<text x="575.3" y="405.6">IO_L9N_T1_DQS_34</text>
<text x="655.7" y="405.6">IO_L16P_T2_34</text>
<text x="173.9" y="413.3">IO_L10P_T1_AD11P_35</text>
<text x="173.9" y="408.2">IO_L9N_T1_DQS_AD3N_35</text>
<text x="254.5" y="413.3">IO_L15N_T2_DQS_AD12N_35</text>
<text x="274.7" y="408.2">IO_L16P_T2_35</text>
<text x="575.3" y="410.7">IO_L10P_T1_34</text>
<text x="647.2" y="410.7">IO_L15N_T2_DQS_34</text>
<text x="173.9" y="418.3">IO_L10N_T1_AD11N_35</text>
<text x="254.9" y="418.3">IO_L15P_T2_DQS_AD12P_35</text>
<text x="575.3" y="415.8">IO_L10N_T1_34</text>
<text x="647.3" y="415.8">IO_L15P_T2_DQS_34</text>
<text x="173.9" y="423.4">IO_L11P_T1_SRCC_35</text>
<text x="254.2" y="423.4">IO_L14N_T2_AD4N_SRCC_35</text>
<text x="575.3" y="426">IO_L11N_T1_SRCC_34</text>
<text x="575.3" y="420.9">IO_L11P_T1_SRCC_34</text>
<text x="645.1" y="420.9">IO_L14N_T2_SRCC_34</text>
<text x="645.3" y="426">IO_L14P_T2_SRCC_34</text>
<text x="173.9" y="428.5">IO_L11N_T1_SRCC_35</text>
<text x="254.5" y="428.5">IO_L14P_T2_AD4P_SRCC_35</text>
<text x="575.3" y="431">IO_L12P_T1_MRCC_34</text>
<text x="644.6" y="431">IO_L13N_T2_MRCC_34</text>
<text x="173.9" y="433.6">IO_L12P_T1_MRCC_35</text>
<text x="263.6" y="433.6">IO_L13N_T2_MRCC_35</text>
<text x="575.3" y="436.1">IO_L12N_T1_MRCC_34</text>
<text x="644.8" y="436.1">IO_L13P_T2_MRCC_34</text>
<text x="173.9" y="438.7">IO_L12N_T1_MRCC_35</text>
<text x="263.8" y="438.7">IO_L13P_T2_MRCC_35</text>
</g>
<g font-size="3.1">
<text x="781.3" y="554">SIZE</text>
<text x="797.3" y="554">SCALE</text>
</g>
<g font-size="2.8">
<text x="679.1" y="541.3">DESIGN VIEW</text>
<text x="679.1" y="554">PTD ENGINEER</text>
</g>
<g font-size="1.3">
<text x="617.3" y="541.1">THIS DRAWING IS THE PROPERTY OF ANALOG DEVICES INC.</text>
<text x="617.3" y="543.9">IT IS NOT TO BE REPRODUCED OR COPIED, IN WHOLE OR</text>
<text x="617.3" y="547.2">IN PART, OR USED IN FURNISHING INFORMATION TO OTHERS,</text>
<text x="617.3" y="550">OR FOR ANY OTHER PURPOSE DETRIMENTAL TO THE INTERESTS</text>
<text x="617.2" y="553.2">OF ANALOG DEVICES.</text>
<text x="617.2" y="556.3">THE EQUIPMENT SHOWN HEREON MAY BE PROTECTED BY PATENTS</text>
<text x="617.7" y="558.8">OWNED OR CONTROLLED BY OWNED ANALOG DEVICES.</text>
</g>
</svg>
